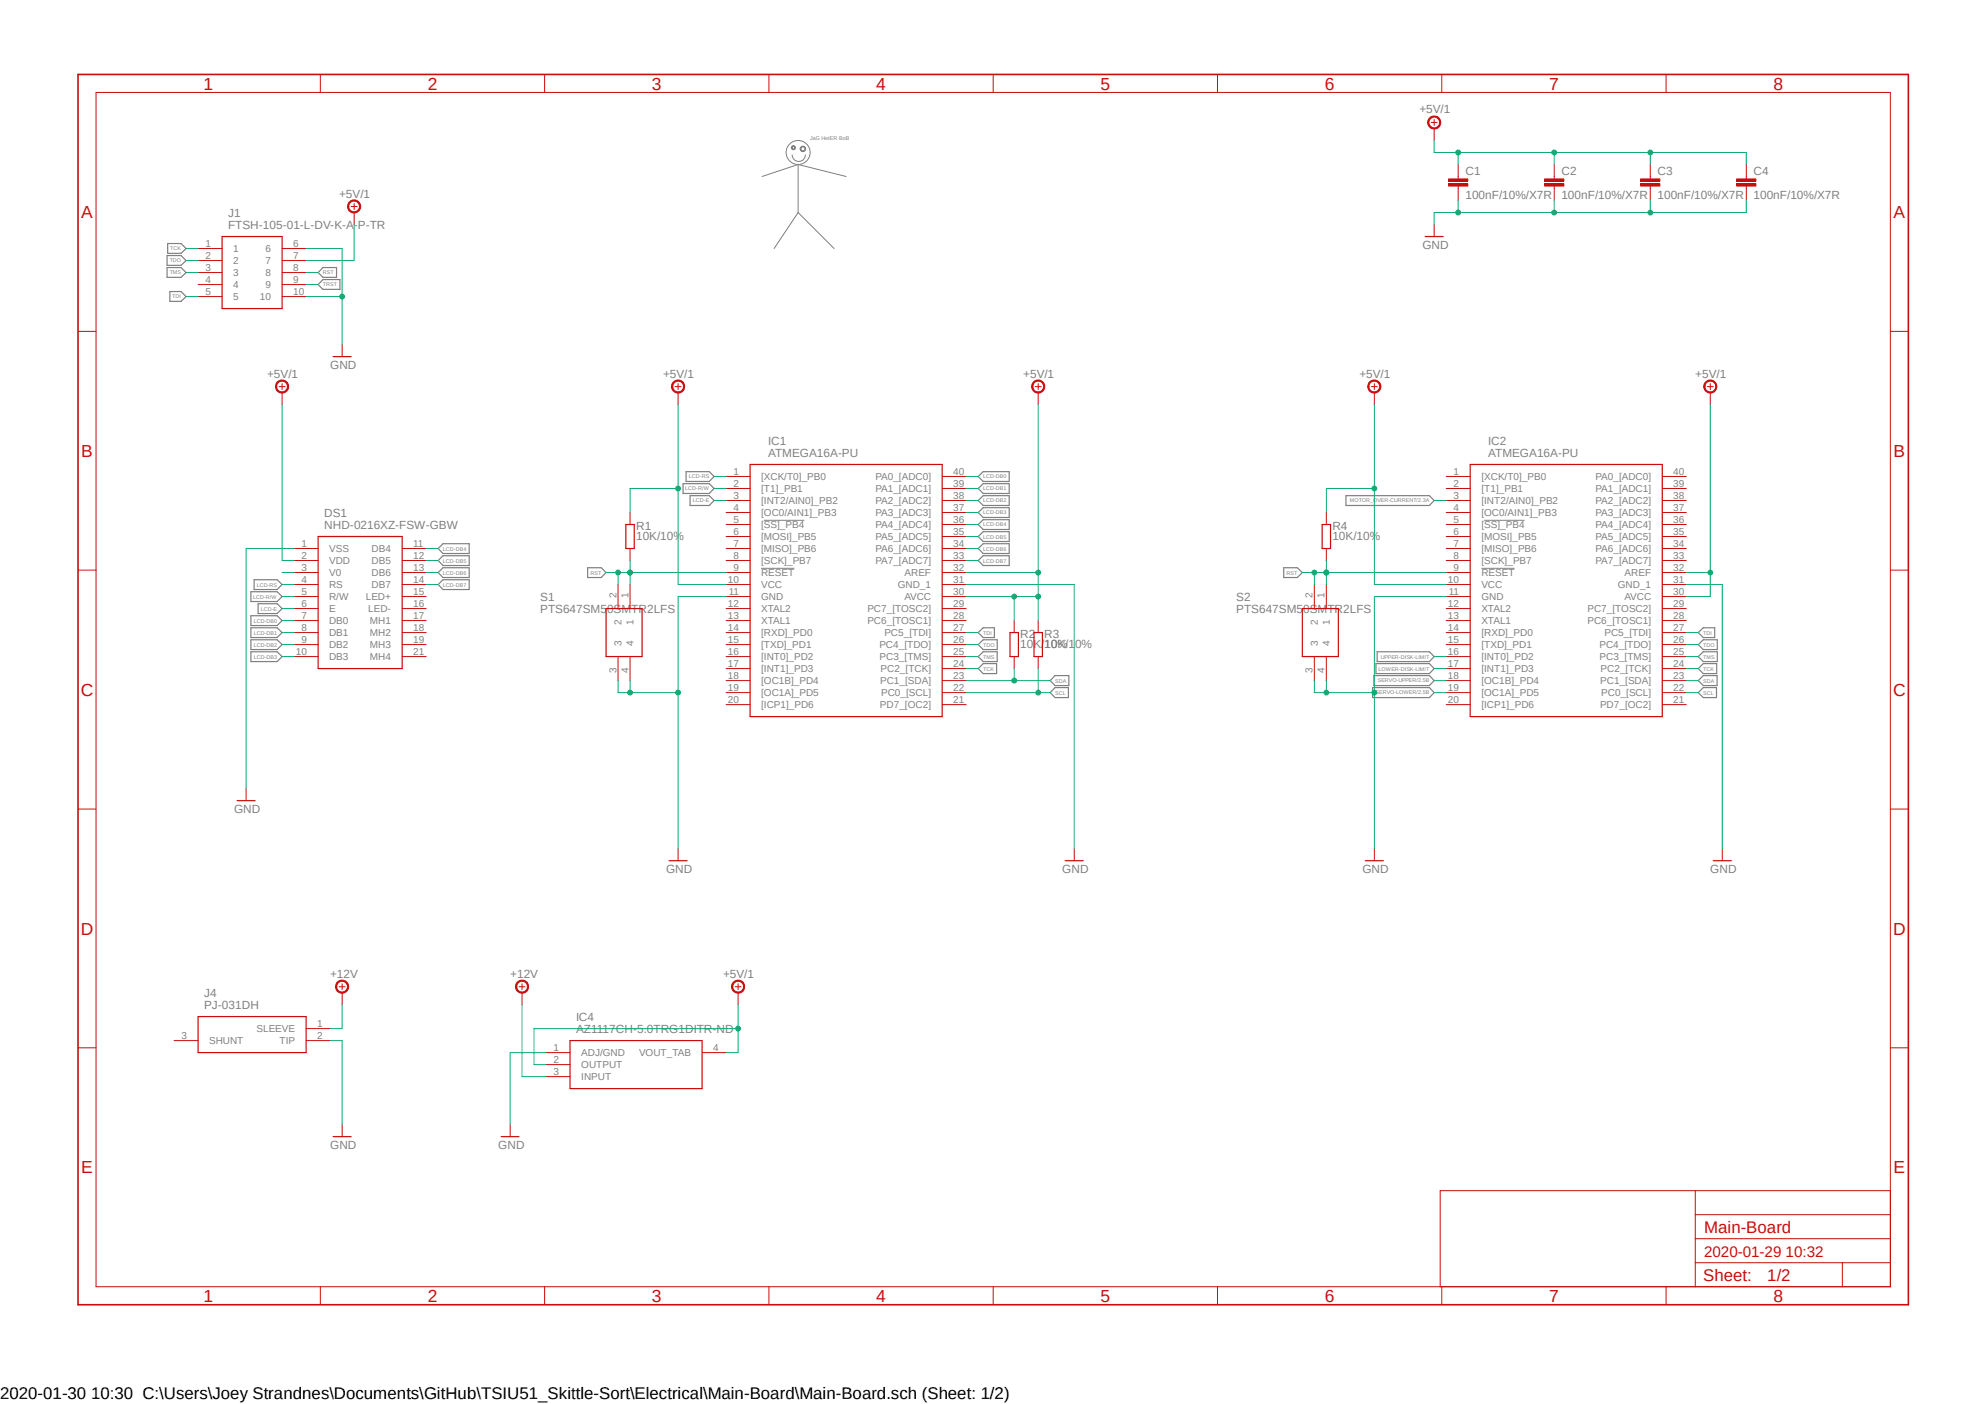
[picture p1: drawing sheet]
<svg xmlns="http://www.w3.org/2000/svg" width="420mm" height="297mm" viewBox="0 0 420 297" stroke-linecap="round" stroke-linejoin="round" font-family="sans-serif">
<path d="M16 15.4l388.2 261.2M404.2 15.4l-388.2 261.2" fill="none" stroke="#fff" stroke-width=".21"/>
<g fill="none" stroke="#808080" stroke-width=".21">
<path d="M167.6 32.8a1.4 1.4 0 0 0 1.4 1.4 1.4 1.4 0 0 0 1.4-1.4M168.9 34.8v10.2M168.9 34.8l10.1 2.5M168.9 34.8l-7.7 2.5M168.9 45l-5.1 7.6M168.9 45l7.6 7.6"/>
<circle cx="168.9" cy="32.3" r="2.54"/>
</g>
<path d="M167.5 31l.2-.2 .5 .2v.5l-.5 .2-.3-.5 .4-.2 .3 .1v.3l-.3 .1-.4-.3z" fill-rule="evenodd" fill="#808080"/>
<path d="M167.5 31l.2-.2 .5 .2v.5l-.5 .2-.3-.5 .4-.2 .3 .1v.3l-.3 .1-.4-.3z" fill="none" stroke="#808080" stroke-width=".21"/>
<path d="M169.4 31.2a.59 .59 0 0 1 .9-.1 .59 .59 0 0 1-.2 1 .59 .59 0 0 1-.8-.6h.2a.44 .44 0 0 1 .6-.4 .44 .44 0 0 1 .1 .7 .44 .44 0 0 1-.7-.1v-.2h-.2z" fill-rule="evenodd" fill="#808080"/>
<path d="M169.4 31.2a.59 .59 0 0 1 .9-.1 .59 .59 0 0 1-.2 1 .59 .59 0 0 1-.8-.6h.2a.44 .44 0 0 1 .6-.4 .44 .44 0 0 1 .1 .7 .44 .44 0 0 1-.7-.1v-.2h-.2zM161.6 110.1h8.6M314 110.1h8.6M161 120.2h7.1M313.4 120.2h7.1" fill="none" stroke="#808080" stroke-width=".21"/>
<g fill="none" stroke="#808080" stroke-width=".25">
<path d="M35.3 56.6h3l1.1 1.1-1.1 1h-3zM35.3 54.1h3l1.1 1-1.1 1h-3zM35.5 51.5h2.8l1.1 1.1-1.1 1h-2.8zM68.3 56.6h2.9v2.1h-2.9l-1-1zM68.3 59.1h3.6v2.1h-3.6l-1-1zM35.9 61.7h2.4l1.1 1-1.1 1.1h-2.4zM145.2 99.8h4.9l1 1-1 1.1h-4.9zM92.7 116l1-1h5.6v2.1h-5.6zM92.7 118.6l1-1h5.6v2h-5.6zM144.5 102.3h5.6l1 1-1 1.1h-5.6zM146 104.9h4.1l1 1-1 1h-4.1zM207 100.8l1-1h5.5v2.1h-5.5z"/>
<path d="M207 103.3l1-1h5.5v2.1h-5.5zM207 105.9l1-1h5.5v2h-5.5zM207 108.4l1-1h5.5v2.1h-5.5zM207 111l1-1.1h5.5v2.1h-5.5zM207 113.5l1-1h5.5v2.1h-5.5zM207 116l1-1h5.5v2.1h-5.5zM207 118.6l1-1h5.5v2h-5.5zM284.8 104.9h17.6l1 1-1 1h-17.6zM53.1 135.3h5.5l1.1 1.1-1.1 1h-5.5zM53.1 137.9h5.5l1.1 1-1.1 1.1h-5.5zM53.1 132.8h5.5l1.1 1-1.1 1.1h-5.5zM53.1 130.3h5.5l1.1 1-1.1 1h-5.5z"/>
<path d="M53.1 125.2h5.5l1.1 1-1.1 1.1h-5.5zM53.8 122.6h4.8l1.1 1.1-1.1 1h-4.8zM54.6 127.7h4l1.1 1-1.1 1.1h-4zM92.7 121.1l1-1h5.6v2.1h-5.6zM92.7 123.7l1-1.1h5.6v2.1h-5.6zM124.3 120.1h2.9l1 1-1 1.1h-2.9zM207 136.4l1-1.1h3v2.1h-3zM207 138.9l1-1h3v2.1h-3zM207 133.8l1-1h2.4v2.1h-2.4zM271.6 120.1h2.9l1 1-1 1.1h-2.9zM291.4 137.9h11l1 1-1 1.1h-11zM359.3 136.4l1.1-1.1h2.9v2.1h-2.9z"/>
<path d="M359.3 138.9l1.1-1h2.9v2.1h-2.9zM359.3 133.8l1.1-1h2.4v2.1h-2.4zM207 141.4l1-1h2.9v2.1h-2.9zM223.2 142.9h2.9v2.1h-2.9l-1-1zM223.2 145.5h2.9v2.1h-2.9l-1-1.1zM290.4 145.5h12l1 1-1 1.1h-12zM290.7 142.9h11.7l1 1.1-1 1h-11.7zM291.1 140.4h11.3l1 1-1 1.1h-11.3zM360.4 140.4h2.8v2.1h-2.8l-1.1-1.1zM360.4 142.9h2.9v2.1h-2.9l-1.1-1zM360.4 145.5h2.8v2.1h-2.8l-1.1-1.1z"/>
</g>
<g fill="none" stroke="#c90d0c" stroke-width=".21">
<path d="M20.3 19.6h379.7v252.6h-379.7zM67.8 15.7v3.9M115.2 15.7v3.9M162.7 15.7v3.9M210.1 15.7v3.9M257.6 15.7v3.9M305.1 15.7v3.9M352.5 15.7v3.9M16.5 70.1h3.8M400 70.1h3.8M219 81.8h1.3M219.7 81.2v1.2"/>
<path d="M153.6 100.8h5.1M153.6 103.3h5.1M153.6 105.9h5.1M153.6 108.4h5.1M153.6 111h5.1M153.6 113.5h5.1M153.6 116h5.1M153.6 118.6h5.1M199.3 100.8h5.1M199.3 103.3h5.1M199.3 105.9h5.1M199.3 108.4h5.1"/>
<path d="M199.3 111h5.1M199.3 113.5h5.1M199.3 116h5.1M199.3 118.6h5.1M16.5 120.6h3.8M153.6 121.1h5.1M153.6 123.7h5.1M153.6 126.2h5.1M153.6 128.7h5.1M153.6 131.3h5.1M153.6 133.8h5.1M153.6 136.4h5.1"/>
<path d="M153.6 138.9h5.1M199.3 121.1h5.1M199.3 123.7h5.1M199.3 126.2h5.1M199.3 128.7h5.1M199.3 131.3h5.1M199.3 133.8h5.1M199.3 136.4h5.1M199.3 138.9h5.1M400 120.6h3.8M153.6 141.4h5.1M153.6 144h5.1"/>
<path d="M153.6 146.5h5.1M153.6 149.1h5.1M199.3 141.4h5.1M199.3 144h5.1M199.3 146.5h5.1M199.3 149.1h5.1M16.5 171.2h3.8M143.5 179.5v2.6M227.3 179.5v2.6M400 171.2h3.8M16.5 221.7h3.8M400 221.7h3.8"/>
<path d="M358.7 251.9v20.3M358.7 257h41.3M400 251.9h-95.3v20.3M67.8 272.2v3.8M115.2 272.2v3.8M162.7 272.2v3.8M210.1 272.2v3.8M257.6 272.2v3.8M305.1 272.2v3.8M352.5 272.2v3.8M358.7 267.1h41.3M358.7 262h41.3"/>
<path d="M389.8 267.1v5.1"/>
</g>
<path d="M16.5 15.7h387.3v260.3h-387.3z" fill="none" stroke="#c90d0c" stroke-width=".34"/>
<path d="M158.7 98.3h40.6v53.3h-40.6zM141.6 182.1h3.8M225.4 182.1h3.8" fill="none" stroke="#c90d0c" stroke-width=".25"/>
<path d="M218.6 80.9a1.4 1.4 0 0 1 2.2 .1 1.4 1.4 0 0 1-.7 2.1 1.4 1.4 0 0 1-1.8-1.3h.2a1.13 1.13 0 0 1 1.6-1.1 1.13 1.13 0 0 1 .4 1.8 1.13 1.13 0 0 1-1.9-.3l-.1-.4h-.2z" fill-rule="evenodd" fill="#c90d0c"/>
<path d="M142.8 81.8h1.3M143.5 81.2v1.2M218.6 80.9a1.4 1.4 0 0 1 2.2 .1 1.4 1.4 0 0 1-.7 2.1 1.4 1.4 0 0 1-1.8-1.3h.2a1.13 1.13 0 0 1 1.6-1.1 1.13 1.13 0 0 1 .4 1.8 1.13 1.13 0 0 1-1.9-.3l-.1-.4h-.2zM219.7 83.1v2.5" fill="none" stroke="#c90d0c" stroke-width=".21"/>
<path d="M142.4 80.9a1.4 1.4 0 0 1 2.2 .1 1.4 1.4 0 0 1-.7 2.1 1.4 1.4 0 0 1-1.8-1.3h.2a1.15 1.15 0 0 1 1.6-1.1 1.15 1.15 0 0 1 .4 1.8 1.15 1.15 0 0 1-1.9-.3l-.1-.4h-.2z" fill-rule="evenodd" fill="#c90d0c"/>
<g fill="none" stroke="#c90d0c" stroke-width=".21">
<path d="M41.9 52.6h5.1M41.9 55.1h5.1M41.9 57.7h5.1M59.7 52.6h5.1M59.7 55.1h5.1M59.7 57.7h5.1M74.3 43.7h1.3M74.9 43.1v1.2M41.9 60.2h5.1M41.9 62.7h5.1M59.7 60.2h5.1M59.7 62.7h5.1"/>
<path d="M142.4 80.9a1.4 1.4 0 0 1 2.2 .1 1.4 1.4 0 0 1-.7 2.1 1.4 1.4 0 0 1-1.8-1.3h.2a1.15 1.15 0 0 1 1.6-1.1 1.15 1.15 0 0 1 .4 1.8 1.15 1.15 0 0 1-1.9-.3l-.1-.4h-.2zM143.5 83.1v2.5"/>
</g>
<path d="M47 50h12.7v15.3h-12.7z" fill="none" stroke="#c90d0c" stroke-width=".25"/>
<path d="M73.8 42.8a1.4 1.4 0 0 1 2.3 .1 1.4 1.4 0 0 1-.7 2.1 1.4 1.4 0 0 1-1.9-1.3h.3a1.15 1.15 0 0 1 1.7-1 1.15 1.15 0 0 1 .2 1.9 1.15 1.15 0 0 1-1.9-.5v-.4h-.3z" fill-rule="evenodd" fill="#c90d0c"/>
<g fill="none" stroke="#c90d0c" stroke-width=".21">
<path d="M73.8 42.8a1.4 1.4 0 0 1 2.3 .1 1.4 1.4 0 0 1-.7 2.1 1.4 1.4 0 0 1-1.9-1.3h.3a1.15 1.15 0 0 1 1.7-1 1.15 1.15 0 0 1 .2 1.9 1.15 1.15 0 0 1-1.9-.5v-.4h-.3zM74.9 45v2.5M72.4 72.9v2.5M361.2 81.8h1.3M361.9 81.2v1.2M133.3 108.4v2.6M133.3 116v2.6M306 100.8h5.1M306 103.3h5.1M306 105.9h5.1M306 108.4h5.1M306 111h5.1"/>
<path d="M306 113.5h5.1M306 116h5.1M306 118.6h5.1M351.7 100.8h5.1M351.7 103.3h5.1M351.7 105.9h5.1M351.7 108.4h5.1M351.7 111h5.1M351.7 113.5h5.1M351.7 116h5.1M351.7 118.6h5.1M130.8 123.7v5"/>
<path d="M130.8 138.9v5.1M133.3 123.7v5M133.3 138.9v5.1M214.6 131.3v2.5M214.6 138.9v2.5M219.7 131.3v2.5M219.7 138.9v2.5M306 121.1h5.1M306 123.7h5.1M306 126.2h5.1M306 128.7h5.1M306 131.3h5.1"/>
<path d="M306 133.8h5.1M306 136.4h5.1M306 138.9h5.1M351.7 121.1h5.1M351.7 123.7h5.1M351.7 126.2h5.1M351.7 128.7h5.1M351.7 131.3h5.1M351.7 133.8h5.1M351.7 136.4h5.1M351.7 138.9h5.1M306 141.4h5.1"/>
<path d="M306 144h5.1M306 146.5h5.1M306 149.1h5.1M351.7 141.4h5.1M351.7 144h5.1M351.7 146.5h5.1M351.7 149.1h5.1M290.8 179.5v2.6M364.4 179.5v2.6"/>
</g>
<path d="M70.5 75.4h3.8M311.1 98.3h40.6v53.3h-40.6zM132.4 111h1.8v5h-1.8zM128.2 128.7h7.6v10.2h-7.6zM213.7 133.8h1.8v5.1h-1.8zM218.8 133.8h1.8v5.1h-1.8zM288.9 182.1h3.8M362.5 182.1h3.8" fill="none" stroke="#c90d0c" stroke-width=".25"/>
<path d="M360.8 80.9a1.4 1.4 0 0 1 2.2 .1 1.4 1.4 0 0 1-.7 2.1 1.4 1.4 0 0 1-1.8-1.3h.2a1.15 1.15 0 0 1 1.6-1.1 1.15 1.15 0 0 1 .4 1.8 1.15 1.15 0 0 1-1.9-.3l-.1-.4h-.2z" fill-rule="evenodd" fill="#c90d0c"/>
<path d="M290.2 81.8h1.2M290.8 81.2v1.2M360.8 80.9a1.4 1.4 0 0 1 2.2 .1 1.4 1.4 0 0 1-.7 2.1 1.4 1.4 0 0 1-1.8-1.3h.2a1.15 1.15 0 0 1 1.6-1.1 1.15 1.15 0 0 1 .4 1.8 1.15 1.15 0 0 1-1.9-.3l-.1-.4h-.2zM361.9 83.1v2.5" fill="none" stroke="#c90d0c" stroke-width=".21"/>
<path d="M289.7 80.9a1.41 1.41 0 0 1 2.2 0 1.41 1.41 0 0 1-.6 2.2 1.41 1.41 0 0 1-1.9-1.3h.2a1.14 1.14 0 0 1 1.5-1.1 1.14 1.14 0 0 1 .6 1.7 1.14 1.14 0 0 1-1.8 .1l-.3-.7h-.2z" fill-rule="evenodd" fill="#c90d0c"/>
<g fill="none" stroke="#c90d0c" stroke-width=".21">
<path d="M59.1 81.8h1.2M59.7 81.2v1.2M289.7 80.9a1.41 1.41 0 0 1 2.2 0 1.41 1.41 0 0 1-.6 2.2 1.41 1.41 0 0 1-1.9-1.3h.2a1.14 1.14 0 0 1 1.5-1.1 1.14 1.14 0 0 1 .6 1.7 1.14 1.14 0 0 1-1.8 .1l-.3-.7h-.2zM290.8 83.1v2.5M62.2 116h5.1M62.2 118.6h5.1M85.1 116h5.1M85.1 118.6h5.1M280.6 108.4v2.6M280.6 116v2.6M62.2 121.1h5.1M62.2 123.7h5.1"/>
<path d="M62.2 126.2h5.1M62.2 128.7h5.1M62.2 131.3h5.1M62.2 133.8h5.1M62.2 136.4h5.1M62.2 138.9h5.1M85.1 121.1h5.1M85.1 123.7h5.1M85.1 126.2h5.1M85.1 128.7h5.1M85.1 131.3h5.1M85.1 133.8h5.1"/>
<path d="M85.1 136.4h5.1M85.1 138.9h5.1M278.1 123.7v5M278.1 138.9v5.1M280.6 123.7v5M280.6 138.9v5.1M52.1 166.8v2.6"/>
</g>
<path d="M67.3 113.5h17.8v27.9h-17.8zM279.7 111h1.8v5h-1.8zM275.5 128.7h7.7v10.2h-7.7zM50.2 169.4h3.8" fill="none" stroke="#c90d0c" stroke-width=".25"/>
<path d="M58.6 80.9a1.41 1.41 0 0 1 2.2 0 1.41 1.41 0 0 1-.6 2.2 1.41 1.41 0 0 1-1.9-1.3h.2a1.14 1.14 0 0 1 1.5-1.1 1.14 1.14 0 0 1 .6 1.7 1.14 1.14 0 0 1-1.8 .1l-.3-.7h-.2z" fill-rule="evenodd" fill="#c90d0c"/>
<path d="M58.6 80.9a1.41 1.41 0 0 1 2.2 0 1.41 1.41 0 0 1-.6 2.2 1.41 1.41 0 0 1-1.9-1.3h.2a1.14 1.14 0 0 1 1.5-1.1 1.14 1.14 0 0 1 .6 1.7 1.14 1.14 0 0 1-1.8 .1l-.3-.7h-.2zM59.7 83.1v2.5M109.8 208.7h1.3M110.4 208.1v1.3M107.9 237.9v2.6M115.5 222.7h5.1M115.5 225.2h5.1M115.5 227.8h5.1M148.5 222.7h5.1" fill="none" stroke="#c90d0c" stroke-width=".21"/>
<path d="M120.6 220.1h27.9v10.2h-27.9zM106 240.5h3.8" fill="none" stroke="#c90d0c" stroke-width=".25"/>
<path d="M109.4 207.8a1.39 1.39 0 0 1 2.2 .1 1.39 1.39 0 0 1-.7 2.1 1.39 1.39 0 0 1-1.8-1.3h.2a1.14 1.14 0 0 1 1.5-1 1.14 1.14 0 0 1 .6 1.7 1.14 1.14 0 0 1-1.8 .1l-.3-.8h-.2v-.5z" fill-rule="evenodd" fill="#c90d0c"/>
<path d="M109.4 207.8a1.39 1.39 0 0 1 2.2 .1 1.39 1.39 0 0 1-.7 2.1 1.39 1.39 0 0 1-1.8-1.3h.2a1.14 1.14 0 0 1 1.5-1 1.14 1.14 0 0 1 .6 1.7 1.14 1.14 0 0 1-1.8 .1l-.3-.8h-.2v-.5zM110.4 210v2.6M155.5 208.7h1.3M156.2 208.1v1.3" fill="none" stroke="#c90d0c" stroke-width=".21"/>
<path d="M155.1 207.8a1.4 1.4 0 0 1 2.2 .2 1.4 1.4 0 0 1-.7 2.1 1.4 1.4 0 0 1-1.8-1.4h.2a1.15 1.15 0 0 1 1.6-1.1 1.15 1.15 0 0 1 .4 1.9 1.15 1.15 0 0 1-1.9-.4l-.1-.4h-.2z" fill-rule="evenodd" fill="#c90d0c"/>
<path d="M64.8 217.6h5M71.8 208.7h1.2M72.4 208.1v1.3M155.1 207.8a1.4 1.4 0 0 1 2.2 .2 1.4 1.4 0 0 1-.7 2.1 1.4 1.4 0 0 1-1.8-1.4h.2a1.15 1.15 0 0 1 1.6-1.1 1.15 1.15 0 0 1 .4 1.9 1.15 1.15 0 0 1-1.9-.4l-.1-.4h-.2zM156.2 210v2.6M36.8 220.1h5.1M64.8 220.1h5" fill="none" stroke="#c90d0c" stroke-width=".21"/>
<path d="M41.9 215.1h22.9v7.6h-22.9z" fill="none" stroke="#c90d0c" stroke-width=".25"/>
<path d="M71.3 207.8a1.41 1.41 0 0 1 2.2 .1 1.41 1.41 0 0 1-.6 2.1 1.41 1.41 0 0 1-1.9-1.3h.2a1.14 1.14 0 0 1 1.5-1 1.14 1.14 0 0 1 .6 1.7 1.14 1.14 0 0 1-1.8 .1l-.3-.8h-.2z" fill-rule="evenodd" fill="#c90d0c"/>
<path d="M308.5 37.3v.5M308.5 39.4v.5M71.3 207.8a1.41 1.41 0 0 1 2.2 .1 1.41 1.41 0 0 1-.6 2.1 1.41 1.41 0 0 1-1.9-1.3h.2a1.14 1.14 0 0 1 1.5-1 1.14 1.14 0 0 1 .6 1.7 1.14 1.14 0 0 1-1.8 .1l-.3-.8h-.2zM72.4 210v2.6M72.4 237.9v2.6" fill="none" stroke="#c90d0c" stroke-width=".21"/>
<path d="M70.5 240.5h3.8" fill="none" stroke="#c90d0c" stroke-width=".25"/>
<path d="M306.5 38.9h4.1v.5h-4.1z" fill-rule="evenodd" fill="#c90d0c"/>
<path d="M306.5 38.9h4.1v.5h-4.1z" fill="none" stroke="#c90d0c" stroke-width=".21"/>
<path d="M306.5 37.8h4.1v.6h-4.1z" fill-rule="evenodd" fill="#c90d0c"/>
<path d="M306.5 37.8h4.1v.6h-4.1zM308.5 34.8v2.5M308.5 39.9v2.5M328.8 37.3v.5M328.8 39.4v.5" fill="none" stroke="#c90d0c" stroke-width=".21"/>
<path d="M326.8 38.9h4.1v.5h-4.1z" fill-rule="evenodd" fill="#c90d0c"/>
<path d="M326.8 38.9h4.1v.5h-4.1z" fill="none" stroke="#c90d0c" stroke-width=".21"/>
<path d="M326.8 37.8h4.1v.6h-4.1z" fill-rule="evenodd" fill="#c90d0c"/>
<path d="M326.8 37.8h4.1v.6h-4.1zM328.8 34.8v2.5M328.8 39.9v2.5M349.2 37.3v.5M349.2 39.4v.5" fill="none" stroke="#c90d0c" stroke-width=".21"/>
<path d="M347.1 38.9h4.1v.5h-4.1z" fill-rule="evenodd" fill="#c90d0c"/>
<path d="M347.1 38.9h4.1v.5h-4.1z" fill="none" stroke="#c90d0c" stroke-width=".21"/>
<path d="M347.1 37.8h4.1v.6h-4.1z" fill-rule="evenodd" fill="#c90d0c"/>
<path d="M347.1 37.8h4.1v.6h-4.1zM349.2 34.8v2.5M349.2 39.9v2.5M369.5 37.3v.5M369.5 39.4v.5" fill="none" stroke="#c90d0c" stroke-width=".21"/>
<path d="M367.5 38.9h4v.5h-4z" fill-rule="evenodd" fill="#c90d0c"/>
<path d="M367.5 38.9h4v.5h-4z" fill="none" stroke="#c90d0c" stroke-width=".21"/>
<path d="M367.5 37.8h4v.6h-4z" fill-rule="evenodd" fill="#c90d0c"/>
<path d="M302.8 25.9h1.3M303.4 25.3v1.2M367.5 37.8h4v.6h-4zM369.5 34.8v2.5M369.5 39.9v2.5" fill="none" stroke="#c90d0c" stroke-width=".21"/>
<path d="M302.4 25a1.39 1.39 0 0 1 2.2 .2 1.39 1.39 0 0 1-.8 2.1 1.39 1.39 0 0 1-1.8-1.4h.3a1.15 1.15 0 0 1 1.6-1.1 1.15 1.15 0 0 1 .4 1.9 1.15 1.15 0 0 1-1.9-.4l-.1-.4h-.3z" fill-rule="evenodd" fill="#c90d0c"/>
<path d="M302.4 25a1.39 1.39 0 0 1 2.2 .2 1.39 1.39 0 0 1-.8 2.1 1.39 1.39 0 0 1-1.8-1.4h.3a1.15 1.15 0 0 1 1.6-1.1 1.15 1.15 0 0 1 .4 1.9 1.15 1.15 0 0 1-1.9-.4l-.1-.4h-.3zM303.4 27.2v2.5M303.4 47.5v2.5" fill="none" stroke="#c90d0c" stroke-width=".21"/>
<path d="M301.5 50h3.9" fill="none" stroke="#c90d0c" stroke-width=".25"/>
<path d="M153.6 126.2h-10.1v53.3M130.8 144v2.5h12.7M133.3 144v2.5" fill="none" stroke="#0dab76" stroke-width=".21"/>
<circle cx="133.3" cy="146.5" r=".51" fill="#0dab76"/>
<circle cx="133.3" cy="146.5" r=".51" fill="none" stroke="#0dab76" stroke-width=".21"/>
<circle cx="143.5" cy="146.5" r=".51" fill="#0dab76"/>
<g fill="none" stroke="#0dab76" stroke-width=".21">
<path d="M64.8 52.6h7.6v20.3M64.8 62.7h7.6M204.4 123.7h22.9v55.8"/>
<circle cx="143.5" cy="146.5" r=".51"/>
</g>
<circle cx="72.4" cy="62.7" r=".51" fill="#0dab76"/>
<g fill="none" stroke="#0dab76" stroke-width=".21">
<path d="M306 126.2h-15.2v53.3M278.1 144v2.5h12.7M280.6 144v2.5"/>
<circle cx="72.4" cy="62.7" r=".51"/>
</g>
<circle cx="280.6" cy="146.5" r=".51" fill="#0dab76"/>
<circle cx="280.6" cy="146.5" r=".51" fill="none" stroke="#0dab76" stroke-width=".21"/>
<circle cx="290.8" cy="146.5" r=".51" fill="#0dab76"/>
<g fill="none" stroke="#0dab76" stroke-width=".21">
<path d="M308.5 42.4v2.6h40.7M328.8 42.4v2.6M62.2 116h-10.1v50.8M356.8 123.7h7.6v55.8M69.8 220.1h2.6v17.8M115.5 222.7h-7.6v15.2"/>
<circle cx="290.8" cy="146.5" r=".51"/>
</g>
<circle cx="328.8" cy="45" r=".51" fill="#0dab76"/>
<g fill="none" stroke="#0dab76" stroke-width=".21">
<path d="M349.2 42.4v2.6h20.3"/>
<circle cx="328.8" cy="45" r=".51"/>
</g>
<circle cx="349.2" cy="45" r=".51" fill="#0dab76"/>
<g fill="none" stroke="#0dab76" stroke-width=".21">
<path d="M308.5 45h-5.1v2.5M369.5 42.4v2.6"/>
<circle cx="349.2" cy="45" r=".51"/>
</g>
<circle cx="308.5" cy="45" r=".51" fill="#0dab76"/>
<g fill="none" stroke="#0dab76" stroke-width=".21">
<path d="M219.7 85.6v40.6h-15.3M204.4 121.1h15.3"/>
<circle cx="308.5" cy="45" r=".51"/>
</g>
<circle cx="219.7" cy="121.1" r=".51" fill="#0dab76"/>
<g fill="none" stroke="#0dab76" stroke-width=".21">
<path d="M214.6 126.2v5.1"/>
<circle cx="219.7" cy="121.1" r=".51"/>
</g>
<circle cx="214.6" cy="126.2" r=".51" fill="#0dab76"/>
<g fill="none" stroke="#0dab76" stroke-width=".21">
<path d="M219.7 126.2v5.1"/>
<circle cx="214.6" cy="126.2" r=".51"/>
</g>
<circle cx="219.7" cy="126.2" r=".51" fill="#0dab76"/>
<g fill="none" stroke="#0dab76" stroke-width=".21">
<path d="M143.5 85.6v38.1h10.1M143.5 103.3h-10.2v5.1"/>
<circle cx="219.7" cy="126.2" r=".51"/>
</g>
<circle cx="143.5" cy="103.3" r=".51" fill="#0dab76"/>
<g fill="none" stroke="#0dab76" stroke-width=".21">
<path d="M74.9 47.5v7.6h-10.1M361.9 85.6v40.6h-5.1M356.8 121.1h5.1"/>
<circle cx="143.5" cy="103.3" r=".51"/>
</g>
<circle cx="361.9" cy="121.1" r=".51" fill="#0dab76"/>
<g fill="none" stroke="#0dab76" stroke-width=".21">
<path d="M290.8 85.6v38.1h15.2M290.8 103.3h-10.2v5.1"/>
<circle cx="361.9" cy="121.1" r=".51"/>
</g>
<circle cx="290.8" cy="103.3" r=".51" fill="#0dab76"/>
<g fill="none" stroke="#0dab76" stroke-width=".21">
<path d="M59.7 85.6v33h2.5M156.2 217.6h-43.2v7.6h2.5M156.2 212.6v10.1h-2.6"/>
<circle cx="290.8" cy="103.3" r=".51"/>
</g>
<circle cx="156.2" cy="217.6" r=".51" fill="#0dab76"/>
<g fill="none" stroke="#0dab76" stroke-width=".21">
<path d="M328.8 32.3v2.5M349.2 32.3h-40.7v2.5"/>
<circle cx="156.2" cy="217.6" r=".51"/>
</g>
<circle cx="328.8" cy="32.3" r=".51" fill="#0dab76"/>
<g fill="none" stroke="#0dab76" stroke-width=".21">
<path d="M369.5 32.3h-20.3v2.5"/>
<circle cx="328.8" cy="32.3" r=".51"/>
</g>
<circle cx="349.2" cy="32.3" r=".51" fill="#0dab76"/>
<g fill="none" stroke="#0dab76" stroke-width=".21">
<path d="M303.4 32.3h5.1M369.5 32.3v2.5"/>
<circle cx="349.2" cy="32.3" r=".51"/>
</g>
<circle cx="308.5" cy="32.3" r=".51" fill="#0dab76"/>
<g fill="none" stroke="#0dab76" stroke-width=".21">
<path d="M303.4 29.7v2.6M39.4 52.6h2.5M64.8 57.7h2.5M133.3 121.1v2.6M153.6 121.1h-22.8v2.6M204.4 141.4h2.6M356.8 141.4h2.5"/>
<circle cx="308.5" cy="32.3" r=".51"/>
</g>
<circle cx="133.3" cy="121.1" r=".51" fill="#0dab76"/>
<g fill="none" stroke="#0dab76" stroke-width=".21">
<path d="M133.3 118.6v2.5"/>
<circle cx="133.3" cy="121.1" r=".51"/>
</g>
<circle cx="133.3" cy="121.1" r=".51" fill="#0dab76"/>
<g fill="none" stroke="#0dab76" stroke-width=".21">
<path d="M128.2 121.1h2.6"/>
<circle cx="133.3" cy="121.1" r=".51"/>
</g>
<circle cx="130.8" cy="121.1" r=".51" fill="#0dab76"/>
<g fill="none" stroke="#0dab76" stroke-width=".21">
<path d="M280.6 121.1v2.6M306 121.1h-27.9v2.6"/>
<circle cx="130.8" cy="121.1" r=".51"/>
</g>
<circle cx="280.6" cy="121.1" r=".51" fill="#0dab76"/>
<g fill="none" stroke="#0dab76" stroke-width=".21">
<path d="M280.6 118.6v2.5"/>
<circle cx="280.6" cy="121.1" r=".51"/>
</g>
<circle cx="280.6" cy="121.1" r=".51" fill="#0dab76"/>
<g fill="none" stroke="#0dab76" stroke-width=".21">
<path d="M275.5 121.1h2.6"/>
<circle cx="280.6" cy="121.1" r=".51"/>
</g>
<circle cx="278.1" cy="121.1" r=".51" fill="#0dab76"/>
<g fill="none" stroke="#0dab76" stroke-width=".21">
<path d="M39.4 55.1h2.5M39.4 57.7h2.5M39.4 62.7h2.5M64.8 60.2h2.5M204.4 136.4h2.6M204.4 138.9h2.6M204.4 133.8h2.6M356.8 136.4h2.5M356.8 138.9h2.5M356.8 133.8h2.5M204.4 144h17.8M214.6 141.4v2.6"/>
<circle cx="278.1" cy="121.1" r=".51"/>
</g>
<circle cx="214.6" cy="144" r=".51" fill="#0dab76"/>
<g fill="none" stroke="#0dab76" stroke-width=".21">
<path d="M204.4 146.5h17.8M219.7 141.4v5.1M356.8 144h2.5"/>
<circle cx="214.6" cy="144" r=".51"/>
</g>
<circle cx="219.7" cy="146.5" r=".51" fill="#0dab76"/>
<g fill="none" stroke="#0dab76" stroke-width=".21">
<path d="M90.2 116h2.5M90.2 118.6h2.5M151.1 100.8h2.5M151.1 103.3h2.5M151.1 105.9h2.5M204.4 100.8h2.6M204.4 103.3h2.6M204.4 105.9h2.6M204.4 108.4h2.6M204.4 111h2.6M204.4 116h2.6M204.4 113.5h2.6"/>
<path d="M204.4 118.6h2.6M303.4 105.9h2.6M59.7 131.3h2.5M59.7 133.8h2.5M59.7 136.4h2.5M59.7 138.9h2.5M59.7 121.1h2.5M59.7 123.7h2.5M59.7 126.2h2.5M59.7 128.7h2.5M90.2 121.1h2.5M90.2 123.7h2.5"/>
<path d="M303.4 138.9h2.6M303.4 146.5h2.6M303.4 141.4h2.6M303.4 144h2.6M356.8 146.5h2.5M72.4 212.6v5h-2.6M110.4 212.6v15.2h5.1"/>
<circle cx="219.7" cy="146.5" r=".51"/>
</g>
<g font-size="3.7" fill="#c90d0c">
<text x="43.1" y="19">1</text>
<text x="90.5" y="19">2</text>
<text x="137.9" y="19">3</text>
<text x="185.4" y="19">4</text>
<text x="232.8" y="19">5</text>
<text x="280.3" y="19">6</text>
<text x="327.7" y="19">7</text>
<text x="375.2" y="19">8</text>
<text x="17.2" y="46.1">A</text>
<text x="400.6" y="46.1">A</text>
<text x="17.2" y="96.6">B</text>
<text x="400.6" y="96.6">B</text>
<text x="17.1" y="147.2">C</text>
<text x="400.6" y="147.2">C</text>
<text x="17.1" y="197.7">D</text>
<text x="400.6" y="197.7">D</text>
<text x="17.2" y="248.2">E</text>
<text x="400.6" y="248.2">E</text>
<text x="43.1" y="275.4">1</text>
<text x="90.5" y="275.4">2</text>
<text x="137.9" y="275.4">3</text>
<text x="185.4" y="275.4">4</text>
<text x="232.8" y="275.4">5</text>
<text x="280.3" y="275.4">6</text>
<text x="327.7" y="275.4">7</text>
<text x="375.2" y="275.4">8</text>
</g>
<g font-size="3.6" fill="#c90d0c">
<text x="360.6" y="260.8">Main-Board</text>
<text x="360.3" y="271.1">Sheet:</text>
<text x="373.9" y="270.9">1/2</text>
</g>
<text font-size="3.6" x="0" y="296">2020-01-30 10:30 C:\Users\Joey Strandnes\Documents\GitHub\TSIU51_Skittle-Sort\Electrical\Main-Board\Main-Board.sch (Sheet: 1/2)</text>
<text font-size="3.2" fill="#c90d0c" x="360.6" y="265.8">2020-01-29 10:32</text>
<g font-size="2.5" fill="#808080">
<text x="300.3" y="24">+5V/1</text>
<text x="71.8" y="41.8">+5V/1</text>
<text x="310.1" y="37">C1</text>
<text x="330.4" y="37">C2</text>
<text x="350.7" y="37">C3</text>
<text x="371" y="37">C4</text>
<text x="48.3" y="45.8">J1</text>
<text x="310.1" y="42">100nF/10%/X7R</text>
<text x="330.4" y="42">100nF/10%/X7R</text>
<text x="350.7" y="42">100nF/10%/X7R</text>
<text x="371" y="42">100nF/10%/X7R</text>
<text x="48.3" y="48.4">FTSH-105-01-L-DV-K-A-P-TR</text>
<text x="301" y="52.6">GND</text>
<text x="69.9" y="78">GND</text>
<text x="56.5" y="79.9">+5V/1</text>
<text x="140.3" y="79.9">+5V/1</text>
<text x="216.5" y="79.9">+5V/1</text>
<text x="287.6" y="79.9">+5V/1</text>
<text x="358.7" y="79.9">+5V/1</text>
<text x="162.5" y="94.1">IC1</text>
<text x="314.9" y="94.1">IC2</text>
<text x="162.5" y="96.6">ATMEGA16A-PU</text>
<text x="314.9" y="96.6">ATMEGA16A-PU</text>
<text x="68.6" y="111.8">NHD-0216XZ-FSW-GBW</text>
<text x="68.6" y="109.3">DS1</text>
<text x="134.6" y="112">R1</text>
<text x="281.9" y="112">R4</text>
<text x="134.6" y="114.3">10K/10%</text>
<text x="281.9" y="114.3">10K/10%</text>
<text x="114.3" y="129.6">PTS647SM50SMTR2LFS</text>
<text x="114.3" y="127.1">S1</text>
<text x="261.6" y="129.6">PTS647SM50SMTR2LFS</text>
<text x="261.6" y="127.1">S2</text>
<text x="215.9" y="137.1">10K/10%</text>
<text x="215.9" y="134.9">R2</text>
<text x="220.9" y="134.9">R3</text>
<text x="223.7" y="137.1">K/10%</text>
<text x="49.5" y="171.9">GND</text>
<text x="140.9" y="184.6">GND</text>
<text x="224.8" y="184.6">GND</text>
<text x="288.3" y="184.6">GND</text>
<text x="361.9" y="184.6">GND</text>
<text x="69.9" y="206.8">+12V</text>
<text x="108" y="206.8">+12V</text>
<text x="153" y="206.8">+5V/1</text>
<text x="43.2" y="213.4">PJ-031DH</text>
<text x="43.2" y="210.9">J4</text>
<text x="121.9" y="216">IC4</text>
<text x="121.9" y="218.5">AZ1117CH-5.0TRG1DITR-ND</text>
<text x="69.9" y="243">GND</text>
<text x="105.4" y="243">GND</text>
</g>
<g font-size="2.1" fill="#808080">
<text x="43.5" y="52.2">1</text>
<text x="49.3" y="53.3">1</text>
<text x="56.2" y="53.3">6</text>
<text x="62" y="52.2">6</text>
<text x="43.5" y="54.7">2</text>
<text x="43.5" y="57.3">3</text>
<text x="43.5" y="59.8">4</text>
<text x="49.3" y="55.9">2</text>
<text x="49.3" y="58.4">3</text>
<text x="56.2" y="55.9">7</text>
<text x="56.2" y="58.4">8</text>
<text x="62" y="54.7">7</text>
<text x="62" y="57.3">8</text>
<text x="62" y="59.8">9</text>
<text x="43.5" y="62.4">5</text>
<text x="49.3" y="61">4</text>
<text x="49.3" y="63.5">5</text>
<text x="55" y="63.5">10</text>
<text x="56.2" y="61">9</text>
<text x="62" y="62.4">10</text>
<text x="155.2" y="100.5">1</text>
<text x="161" y="101.6">[XCK/T0]_PB0</text>
<text x="185.2" y="101.6">PA0_[ADC0]</text>
<text x="201.7" y="100.5">40</text>
<text x="307.6" y="100.5">1</text>
<text x="313.4" y="101.6">[XCK/T0]_PB0</text>
<text x="337.6" y="101.6">PA0_[ADC0]</text>
<text x="354" y="100.5">40</text>
<text x="155.2" y="103">2</text>
<text x="155.2" y="105.5">3</text>
<text x="161" y="104.1">[T1]_PB1</text>
<text x="161" y="106.6">[INT2/AIN0]_PB2</text>
<text x="185.2" y="104.1">PA1_[ADC1]</text>
<text x="185.2" y="106.6">PA2_[ADC2]</text>
<text x="201.7" y="103">39</text>
<text x="201.7" y="105.5">38</text>
<text x="307.6" y="103">2</text>
<text x="307.6" y="105.5">3</text>
<text x="313.4" y="104.1">[T1]_PB1</text>
<text x="313.4" y="106.6">[INT2/AIN0]_PB2</text>
<text x="337.6" y="104.1">PA1_[ADC1]</text>
<text x="337.6" y="106.6">PA2_[ADC2]</text>
<text x="354" y="103">39</text>
<text x="354" y="105.5">38</text>
<text x="155.2" y="108.1">4</text>
<text x="155.2" y="110.6">5</text>
<text x="155.2" y="113.2">6</text>
<text x="161" y="109.2">[OC0/AIN1]_PB3</text>
<text x="161" y="111.7">[SS]_PB4</text>
<text x="185.2" y="109.2">PA3_[ADC3]</text>
<text x="185.2" y="111.7">PA4_[ADC4]</text>
<text x="201.7" y="108.1">37</text>
<text x="201.7" y="110.6">36</text>
<text x="201.7" y="113.2">35</text>
<text x="307.6" y="108.1">4</text>
<text x="307.6" y="110.6">5</text>
<text x="307.6" y="113.2">6</text>
<text x="313.4" y="109.2">[OC0/AIN1]_PB3</text>
<text x="313.4" y="111.7">[SS]_PB4</text>
<text x="337.6" y="109.2">PA3_[ADC3]</text>
<text x="337.6" y="111.7">PA4_[ADC4]</text>
<text x="354" y="108.1">37</text>
<text x="354" y="110.6">36</text>
<text x="354" y="113.2">35</text>
<text x="63.8" y="115.7">1</text>
<text x="63.8" y="118.2">2</text>
<text x="69.6" y="116.8">VSS</text>
<text x="69.6" y="119.3">VDD</text>
<text x="78.6" y="116.8">DB4</text>
<text x="78.6" y="119.3">DB5</text>
<text x="87.4" y="115.7">11</text>
<text x="87.4" y="118.2">12</text>
<text x="155.2" y="115.7">7</text>
<text x="155.2" y="118.2">8</text>
<text x="161" y="114.3">[MOSI]_PB5</text>
<text x="161" y="116.8">[MISO]_PB6</text>
<text x="161" y="119.3">[SCK]_PB7</text>
<text x="185.2" y="114.3">PA5_[ADC5]</text>
<text x="185.2" y="116.8">PA6_[ADC6]</text>
<text x="185.2" y="119.3">PA7_[ADC7]</text>
<text x="201.7" y="115.7">34</text>
<text x="201.7" y="118.2">33</text>
<text x="307.6" y="115.7">7</text>
<text x="307.6" y="118.2">8</text>
<text x="313.4" y="114.3">[MOSI]_PB5</text>
<text x="313.4" y="116.8">[MISO]_PB6</text>
<text x="313.4" y="119.3">[SCK]_PB7</text>
<text x="337.6" y="114.3">PA5_[ADC5]</text>
<text x="337.6" y="116.8">PA6_[ADC6]</text>
<text x="337.6" y="119.3">PA7_[ADC7]</text>
<text x="354" y="115.7">34</text>
<text x="354" y="118.2">33</text>
<text x="63.8" y="120.8">3</text>
<text x="63.8" y="123.3">4</text>
<text x="63.8" y="125.9">5</text>
<text x="69.6" y="121.9">V0</text>
<text x="69.6" y="124.4">RS</text>
<text x="78.6" y="121.9">DB6</text>
<text x="78.6" y="124.4">DB7</text>
<text x="87.4" y="120.8">13</text>
<text x="87.4" y="123.3">14</text>
<text x="87.4" y="125.9">15</text>
<text x="154" y="123.3">10</text>
<text x="154.2" y="125.9">11</text>
<text x="155.2" y="120.8">9</text>
<text x="161" y="121.9">RESET</text>
<text x="161" y="124.4">VCC</text>
<text x="189.9" y="124.4">GND_1</text>
<text x="191.4" y="121.9">AREF</text>
<text x="201.7" y="120.8">32</text>
<text x="201.7" y="123.3">31</text>
<text x="201.7" y="125.9">30</text>
<text x="306.4" y="123.3">10</text>
<text x="306.5" y="125.9">11</text>
<text x="307.6" y="120.8">9</text>
<text x="313.4" y="121.9">RESET</text>
<text x="313.4" y="124.4">VCC</text>
<text x="342.3" y="124.4">GND_1</text>
<text x="343.7" y="121.9">AREF</text>
<text x="354" y="120.8">32</text>
<text x="354" y="123.3">31</text>
<text x="354" y="125.9">30</text>
<text x="63.8" y="128.4">6</text>
<text x="63.8" y="130.9">7</text>
<text x="69.6" y="127">R/W</text>
<text x="69.6" y="129.5">E</text>
<text x="77.4" y="127">LED+</text>
<text x="77.9" y="129.5">LED-</text>
<text x="87.4" y="128.4">16</text>
<text x="87.4" y="130.9">17</text>
<text x="130.4" y="126.4" transform="rotate(-90 130.4 126.4)">2</text>
<text x="133" y="126.4" transform="rotate(-90 133 126.4)">1</text>
<text x="154" y="128.4">12</text>
<text x="154" y="130.9">13</text>
<text x="161" y="127">GND</text>
<text x="161" y="129.5">XTAL2</text>
<text x="183.5" y="129.5">PC7_[TOSC2]</text>
<text x="191.3" y="127">AVCC</text>
<text x="201.7" y="128.4">29</text>
<text x="201.7" y="130.9">28</text>
<text x="277.7" y="126.4" transform="rotate(-90 277.7 126.4)">2</text>
<text x="280.2" y="126.4" transform="rotate(-90 280.2 126.4)">1</text>
<text x="306.4" y="128.4">12</text>
<text x="306.4" y="130.9">13</text>
<text x="313.4" y="127">GND</text>
<text x="313.4" y="129.5">XTAL2</text>
<text x="335.9" y="129.5">PC7_[TOSC2]</text>
<text x="343.7" y="127">AVCC</text>
<text x="354" y="128.4">29</text>
<text x="354" y="130.9">28</text>
<text x="63.8" y="133.5">8</text>
<text x="63.8" y="136">9</text>
<text x="69.6" y="132">DB0</text>
<text x="69.6" y="134.6">DB1</text>
<text x="69.6" y="137.1">DB2</text>
<text x="78.3" y="132">MH1</text>
<text x="78.3" y="134.6">MH2</text>
<text x="78.3" y="137.1">MH3</text>
<text x="87.4" y="133.5">18</text>
<text x="87.4" y="136">19</text>
<text x="131.5" y="136.6" transform="rotate(-90 131.5 136.6)">3</text>
<text x="131.5" y="132.2" transform="rotate(-90 131.5 132.2)">2</text>
<text x="134.1" y="136.6" transform="rotate(-90 134.1 136.6)">4</text>
<text x="134.1" y="132.2" transform="rotate(-90 134.1 132.2)">1</text>
<text x="154" y="133.5">14</text>
<text x="154" y="136">15</text>
<text x="161" y="132">XTAL1</text>
<text x="161" y="134.6">[RXD]_PD0</text>
<text x="161" y="137.1">[TXD]_PD1</text>
<text x="183.5" y="132">PC6_[TOSC1]</text>
<text x="186.1" y="137.1">PC4_[TDO]</text>
<text x="187.1" y="134.6">PC5_[TDI]</text>
<text x="201.7" y="133.5">27</text>
<text x="201.7" y="136">26</text>
<text x="278.8" y="136.6" transform="rotate(-90 278.8 136.6)">3</text>
<text x="278.8" y="132.2" transform="rotate(-90 278.8 132.2)">2</text>
<text x="281.4" y="136.6" transform="rotate(-90 281.4 136.6)">4</text>
<text x="281.4" y="132.2" transform="rotate(-90 281.4 132.2)">1</text>
<text x="306.4" y="133.5">14</text>
<text x="306.4" y="136">15</text>
<text x="313.4" y="132">XTAL1</text>
<text x="313.4" y="134.6">[RXD]_PD0</text>
<text x="313.4" y="137.1">[TXD]_PD1</text>
<text x="335.9" y="132">PC6_[TOSC1]</text>
<text x="338.4" y="137.1">PC4_[TDO]</text>
<text x="339.5" y="134.6">PC5_[TDI]</text>
<text x="354" y="133.5">27</text>
<text x="354" y="136">26</text>
<text x="62.6" y="138.6">10</text>
<text x="69.6" y="139.7">DB3</text>
<text x="78.3" y="139.7">MH4</text>
<text x="87.4" y="138.6">21</text>
<text x="130.4" y="142.4" transform="rotate(-90 130.4 142.4)">3</text>
<text x="133" y="142.4" transform="rotate(-90 133 142.4)">4</text>
<text x="154" y="138.6">16</text>
<text x="154" y="141.1">17</text>
<text x="154" y="143.6">18</text>
<text x="161" y="139.7">[INT0]_PD2</text>
<text x="161" y="142.2">[INT1]_PD3</text>
<text x="186.1" y="139.7">PC3_[TMS]</text>
<text x="186.3" y="142.2">PC2_[TCK]</text>
<text x="201.7" y="138.6">25</text>
<text x="201.7" y="141.1">24</text>
<text x="201.7" y="143.6">23</text>
<text x="277.7" y="142.4" transform="rotate(-90 277.7 142.4)">3</text>
<text x="280.2" y="142.4" transform="rotate(-90 280.2 142.4)">4</text>
<text x="306.4" y="138.6">16</text>
<text x="306.4" y="141.1">17</text>
<text x="306.4" y="143.6">18</text>
<text x="313.4" y="139.7">[INT0]_PD2</text>
<text x="313.4" y="142.2">[INT1]_PD3</text>
<text x="338.5" y="139.7">PC3_[TMS]</text>
<text x="338.7" y="142.2">PC2_[TCK]</text>
<text x="354" y="138.6">25</text>
<text x="354" y="141.1">24</text>
<text x="354" y="143.6">23</text>
<text x="154" y="146.2">19</text>
<text x="154" y="148.7">20</text>
<text x="161" y="144.7">[OC1B]_PD4</text>
<text x="161" y="147.3">[OC1A]_PD5</text>
<text x="161" y="149.8">[ICP1]_PD6</text>
<text x="186.2" y="149.8">PD7_[OC2]</text>
<text x="186.2" y="144.7">PC1_[SDA]</text>
<text x="186.4" y="147.3">PC0_[SCL]</text>
<text x="201.7" y="146.2">22</text>
<text x="201.7" y="148.7">21</text>
<text x="306.4" y="146.2">19</text>
<text x="306.4" y="148.7">20</text>
<text x="313.4" y="144.7">[OC1B]_PD4</text>
<text x="313.4" y="147.3">[OC1A]_PD5</text>
<text x="313.4" y="149.8">[ICP1]_PD6</text>
<text x="338.5" y="149.8">PD7_[OC2]</text>
<text x="338.6" y="144.7">PC1_[SDA]</text>
<text x="338.8" y="147.3">PC0_[SCL]</text>
<text x="354" y="146.2">22</text>
<text x="354" y="148.7">21</text>
<text x="38.4" y="219.8">3</text>
<text x="44.2" y="220.9">SHUNT</text>
<text x="54.3" y="218.4">SLEEVE</text>
<text x="59.1" y="220.9">TIP</text>
<text x="67.1" y="217.3">1</text>
<text x="67.1" y="219.8">2</text>
<text x="117.1" y="222.3">1</text>
<text x="117.1" y="224.9">2</text>
<text x="117.1" y="227.4">3</text>
<text x="123" y="223.4">ADJ/GND</text>
<text x="123" y="226">OUTPUT</text>
<text x="135.2" y="223.4">VOUT_TAB</text>
<text x="150.9" y="222.3">4</text>
<text x="123" y="228.5">INPUT</text>
</g>
<g font-size="1.1" fill="#808080">
<text x="171.4" y="29.7">JaG HetER BoB</text>
<text x="36" y="53">TCK</text>
<text x="35.9" y="55.5">TDO</text>
<text x="35.9" y="58">TMS</text>
<text x="68.3" y="58">RST</text>
<text x="36.4" y="63.1">TDI</text>
<text x="68.3" y="60.6">TRST</text>
<text x="145.8" y="101.2">LCD-RS</text>
<text x="208" y="101.2">LCD-DB0</text>
<text x="145" y="103.8">LCD-R/W</text>
<text x="146.6" y="106.3">LCD-E</text>
<text x="208" y="103.8">LCD-DB1</text>
<text x="208" y="106.3">LCD-DB2</text>
<text x="285.6" y="106.3">MOTOR_OVER-CURRENT/2.3A</text>
<text x="208" y="108.8">LCD-DB3</text>
<text x="208" y="111.4">LCD-DB4</text>
<text x="208" y="113.9">LCD-DB5</text>
<text x="93.7" y="116.5">LCD-DB4</text>
<text x="93.7" y="119">LCD-DB5</text>
<text x="208" y="116.5">LCD-DB6</text>
<text x="208" y="119">LCD-DB7</text>
<text x="54.3" y="124.1">LCD-RS</text>
<text x="93.7" y="121.5">LCD-DB6</text>
<text x="93.7" y="124.1">LCD-DB7</text>
<text x="124.9" y="121.5">RST</text>
<text x="272.2" y="121.5">RST</text>
<text x="53.6" y="126.6">LCD-R/W</text>
<text x="53.7" y="131.7">LCD-DB0</text>
<text x="55.2" y="129.2">LCD-E</text>
<text x="53.7" y="134.2">LCD-DB1</text>
<text x="53.7" y="136.8">LCD-DB2</text>
<text x="208" y="136.8">TDO</text>
<text x="208" y="134.2">TDI</text>
<text x="360.4" y="136.8">TDO</text>
<text x="360.4" y="134.2">TDI</text>
<text x="53.7" y="139.3">LCD-DB3</text>
<text x="208" y="141.9">TCK</text>
<text x="208" y="139.3">TMS</text>
<text x="291.7" y="141.9">LOWER-DISK-LIMIT</text>
<text x="292.1" y="139.3">UPPER-DISK-LIMIT</text>
<text x="360.4" y="141.9">TCK</text>
<text x="360.4" y="139.3">TMS</text>
<text x="223.3" y="144.4">SDA</text>
<text x="223.3" y="146.9">SCL</text>
<text x="291" y="146.9">SERVO-LOWER/2.5B</text>
<text x="291.5" y="144.4">SERVO-UPPER/2.5B</text>
<text x="360.4" y="144.4">SDA</text>
<text x="360.4" y="146.9">SCL</text>
</g>
</svg>
